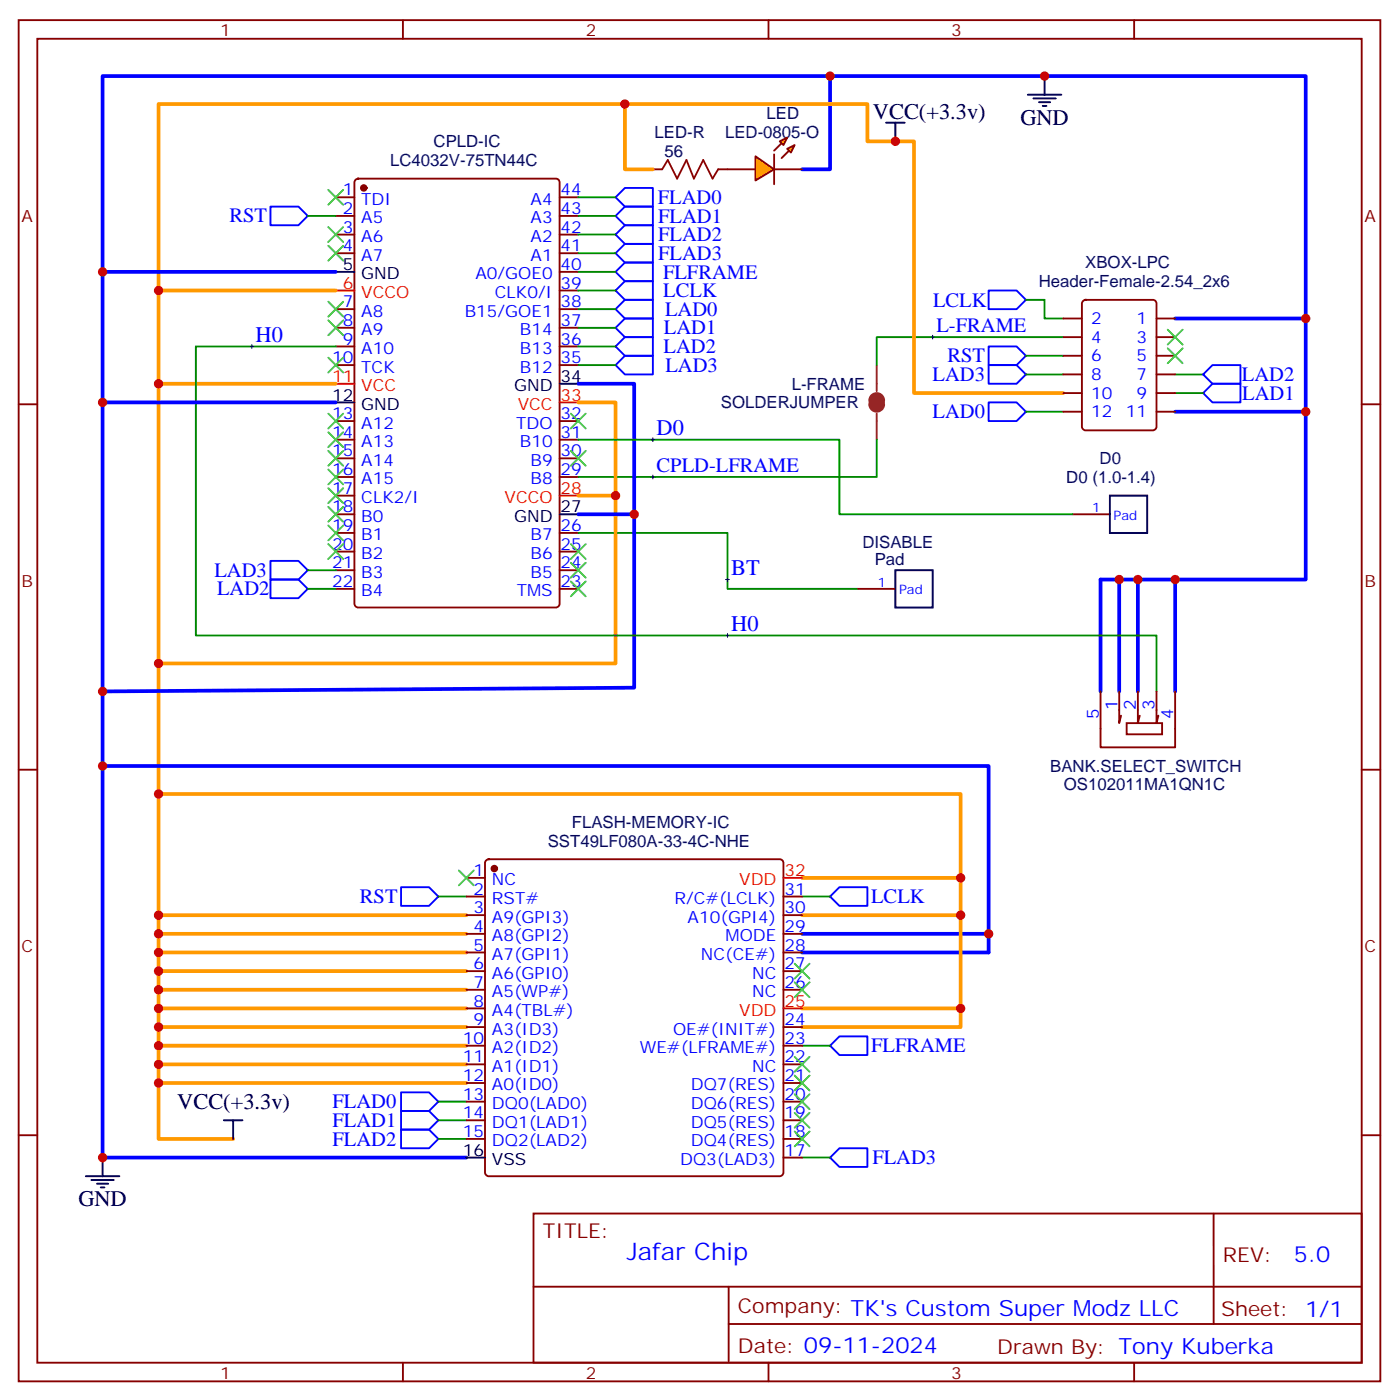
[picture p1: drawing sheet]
<svg xmlns="http://www.w3.org/2000/svg" width="265mm" height="265mm" viewBox="0 0 265 265" stroke-linecap="round" stroke-linejoin="round" font-family="sans-serif">
<g fill="none" stroke="#870000" stroke-width=".35">
<path d="M3.5 3.8h257.6v257.5h-257.6zM7.1 7.3h250.4v250.5h-250.4zM76.2 3.8v3.5M145.3 3.8v3.5M214.5 3.8v3.5M137.6 32h5.3M146.4 32h5.3M3.5 76.5h3.6M257.5 76.5h3.6M202.8 97.3h7.1M3.5 145.6h3.6M257.5 145.6h3.6"/>
<path d="M3.5 214.8h3.6M257.5 214.8h3.6M100.9 229.6h156.6v28.2h-156.6zM229.5 229.6v20.9M76.2 257.8v3.5M100.9 243.4h156.5M137.8 250.5h119.6M137.8 243.4v14.1M145.3 257.8v3.5M214.5 257.8v3.5"/>
</g>
<path d="M157 14.4v17.6h-5.3M222.2 60.3h24.7M208.1 109.6v21.2M211.7 109.6v21.2M215.2 109.6v21.2M222.2 109.6v21.2" fill="none" stroke="#00f" stroke-width=".71"/>
<path d="M194.4 17.9h6.3M195.4 18.6h4.3M196.5 19.3h2.1M197.6 14.4v3.5M167.6 23.2h3.5M169.3 23.2v3.5M197.2 20h.7M209.9 93.8h7.1v7h-7.1z" fill="none" stroke="#000" stroke-width=".35"/>
<path d="M187 55h5.3l1.7 1.7-1.7 1.8h-5.3zM187 65.5h5.3l1.7 1.8-1.7 1.8h-5.3zM187 69.1h5.3l1.7 1.7-1.7 1.8h-5.3zM187 76.1h5.3l1.7 1.8-1.7 1.8h-5.3zM229.3 72.6h5.3v3.5h-5.3l-1.8-1.7zM229.3 69.1h5.3v3.5h-5.3l-1.8-1.8z" fill="none" stroke="#00f" stroke-width=".35"/>
<path d="M194 56.7h3.6v3.6h3.5M194 70.8h7.1M194 77.9h7.1M194 67.3h7.1M201.1 63.8h-35.3v5.3M222.2 74.4h5.3M222.2 70.8h5.3" fill="none" stroke="#008700" stroke-width=".35"/>
<path d="M165.1 75.8a.71 .71 0 0 1 .7-.7 .71 .71 0 0 1 .7 .7M165.1 76.5a.71 .71 0 0 0 .7 .7 .71 .71 0 0 0 .7-.7" fill="none" stroke="#8c2424" stroke-width="1.8"/>
<path d="M165.8 69.1v4.9M165.8 78.2v5" fill="none" stroke="#8c2424" stroke-width=".35"/>
<path d="M176 63.8h.7M176.4 63.4v.7" fill="none" stroke="#000" stroke-width=".19"/>
<g fill="#ffa600" stroke="#870000" stroke-width=".35">
<path d="M148.9 28.2l1.4-.8-.7 1.5z"/>
<path d="M147.5 26.7l1.4-.7-.7 1.4z"/>
</g>
<g fill="#870000" stroke="#870000" stroke-width=".35">
<path d="M147.8 29.9l1.4-1.4z"/>
<path d="M147.8 27.1l-1.4 1.4z"/>
</g>
<path d="M146.4 29.2v5.7z" fill="#f00" stroke="#870000" stroke-width=".35"/>
<path d="M142.9 29.6l3.5 2.4-3.5 2.1z" fill="#ffa600" stroke="#870000" stroke-width=".35"/>
<g fill="none" stroke="#870000" stroke-width=".35">
<path d="M63.5 37.3h3.5M67.3 34l.4-.2h37.4a.71 .71 0 0 1 .7 .7v79.7a.76 .76 0 0 1-.7 .7h-37.4a.76 .76 0 0 1-.7-.7v-79.7zM105.8 37.3h3.6M123.5 32h1.7M135.8 32h1.8M63.5 40.9h3.5M63.5 44.4h3.5M63.5 47.9h3.5M63.5 58.5h3.5M105.8 40.9h3.6M105.8 44.4h3.6M105.8 47.9h3.6"/>
<path d="M105.8 58.5h3.6M105.8 55h3.6M105.8 51.4h3.6M204.8 56.9l.5-.2h12.7a.71 .71 0 0 1 .7 .7v23.3a.76 .76 0 0 1-.7 .7h-12.7a.76 .76 0 0 1-.7-.7v-23.3zM63.5 62h3.5M63.5 65.5h3.5M63.5 69.1h3.5M63.5 79.7h3.5M105.8 62h3.6M105.8 65.5h3.6M105.8 69.1h3.6M105.8 79.7h3.6"/>
<path d="M201.1 60.3h3.5M201.1 63.8h3.5M201.1 67.3h3.5M201.1 70.8h3.5M201.1 74.4h3.5M201.1 77.9h3.5M218.7 60.3h3.5M218.7 63.8h3.5M218.7 67.3h3.5M218.7 70.8h3.5M218.7 74.4h3.5M218.7 77.9h3.5"/>
<path d="M63.5 83.2h3.5M63.5 86.7h3.5M63.5 90.2h3.5M63.5 93.8h3.5M63.5 97.3h3.5M105.8 83.2h3.6M105.8 86.7h3.6M105.8 90.2h3.6M63.5 100.8h3.5M63.5 104.4h3.5M63.5 107.9h3.5M63.5 111.4h3.5"/>
<path d="M105.8 100.8h3.6M105.8 104.4h3.6M105.8 107.9h3.6M105.8 111.4h3.6M162.3 111.4h7M208.1 130.8v10.6h14.1v-10.6M211.7 130.8v6l.3-1.4M213.1 136.8h6.7v2.1h-6.7zM215.2 130.8v6l.3-1.4M218.7 130.8v6l.4-1.4M88.2 166.1h3.5M88.2 169.6h3.5"/>
<path d="M88.2 173.1h3.5M88.2 176.7h3.5M92 162.8l.4-.2h55.1a.71 .71 0 0 1 .7 .7v58.5a.76 .76 0 0 1-.7 .7h-55.1a.76 .76 0 0 1-.7-.7v-58.5zM148.2 169.6h3.5M148.2 173.1h3.5M148.2 176.7h3.5M88.2 180.2h3.5M88.2 183.7h3.5M88.2 187.3h3.5M88.2 190.8h3.5M88.2 194.3h3.5M88.2 197.8h3.5"/>
<path d="M148.2 180.2h3.5M148.2 183.7h3.5M148.2 187.3h3.5M148.2 194.3h3.5M148.2 197.8h3.5M88.2 201.4h3.5M88.2 204.9h3.5M88.2 208.4h3.5M88.2 211.9h3.5M88.2 215.5h3.5M148.2 201.4h3.5M148.2 204.9h3.5"/>
<path d="M148.2 208.4h3.5M148.2 211.9h3.5M148.2 215.5h3.5M148.2 219h3.5"/>
</g>
<g fill="#870000" stroke="#870000" stroke-width=".35">
<circle cx="68.8" cy="35.6" r=".53"/>
<circle cx="93.5" cy="164.3" r=".53"/>
</g>
<g fill="none" stroke="#000" stroke-width=".35">
<path d="M63.5 51.4h3.5M63.5 76.1h3.5M105.8 72.6h3.6M105.8 97.3h3.6M169.3 107.9h7.1v7h-7.1zM19.4 219v3.5M42.3 211.9h3.6M44.1 211.9v3.6M88.2 219h3.5M16.2 222.5h6.4M17.3 223.2h4.2M18.3 223.9h2.2"/>
<path d="M19 224.6h.8"/>
</g>
<path d="M63.5 55h3.5M63.5 72.6h3.5M105.8 76.1h3.6M105.8 93.8h3.6M148.2 166.1h3.5M148.2 190.8h3.5" fill="none" stroke="#f00" stroke-width=".35"/>
<g fill="none" stroke="#008700" stroke-width=".35">
<path d="M109.4 37.3h7M58.2 40.9h5.3M109.4 40.9h7M109.4 47.9h7M109.4 44.4h7M109.4 51.4h7M109.4 55h7M109.4 58.5h7M63.5 65.5h-26.5v54.7h181.7v10.6M109.4 69.1h7M109.4 65.5h7M109.4 62h7"/>
<path d="M109.4 83.2h49.3v14.1h44.1M165.8 83.2v7h-56.4M58.2 107.9h5.3M58.2 111.4h5.3M109.4 100.8h28.2v10.6h24.7M82.9 169.6h5.3M151.7 169.6h5.3M151.7 197.8h5.3M82.9 215.5h5.3M82.9 211.9h5.3M82.9 208.4h5.3M151.7 219h5.3"/>
</g>
<path d="M125.2 32l1.1-1.7 1.8 3.5 1.7-3.5 1.4 3.5 1.8-3.5 1.8 3.5 1-1.8" fill="none" stroke="#a10000" stroke-width=".35"/>
<g fill="none" stroke="#f90" stroke-width=".71">
<path d="M118.2 19.7v12.3h5.3M30 55h33.5M30 72.6h33.5M109.4 76.1h7v49.4h-86.4M201.1 74.4h-28.2v-47.7h-8.9v-7h-134v185.2M109.4 93.8h7M30 150.2h151.7v44.1h-30M30 173.1h58.2M30 176.7h58.2M151.7 173.1h30M151.7 166.1h30M30 190.8h58.2"/>
<path d="M30 197.8h58.2M30 194.3h58.2M30 187.3h58.2M30 183.7h58.2M30 180.2h58.2M151.7 190.8h30M30 204.9v10.6h14.1M30 204.9h58.2M30 201.4h58.2"/>
</g>
<path d="M19.4 51.4h44.1M19.4 76.1h44.1M109.4 72.6h10.5v57.5l-100.5 .7M222.2 77.9h24.7v-63.5h-227.5v204.6h68.8M246.9 77.9v31.7h-38.8M109.4 97.3h10.5M19.4 144.9h167.6v35.3h-35.3M151.7 176.7h35.3" fill="none" stroke="#00f" stroke-width=".71"/>
<g fill="none" stroke="#00f" stroke-width=".35">
<path d="M51.2 39.1h5.2l1.8 1.8-1.8 1.7h-5.2zM118.2 35.6h5.3v3.5h-5.3l-1.8-1.8zM118.2 39.1h5.3v3.5h-5.3l-1.8-1.7zM118.2 42.6h5.3v3.5h-5.3l-1.8-1.7zM118.2 46.1h5.3v3.6h-5.3l-1.8-1.8zM118.2 49.7h5.3v3.5h-5.3l-1.8-1.8zM118.2 53.2h5.3v3.5h-5.3l-1.8-1.7zM118.2 56.7h5.3v3.6h-5.3l-1.8-1.8zM118.2 67.3h5.3v3.5h-5.3l-1.8-1.7zM118.2 63.8h5.3v3.5h-5.3l-1.8-1.8zM118.2 60.3h5.3v3.5h-5.3l-1.8-1.8zM51.2 106.1h5.2l1.8 1.8-1.8 1.7h-5.2z"/>
<path d="M51.2 109.6h5.2l1.8 1.8-1.8 1.8h-5.2zM75.8 167.9h5.3l1.8 1.7-1.8 1.8h-5.3zM158.7 167.9h5.3v3.5h-5.3l-1.7-1.8zM158.7 196.1h5.3v3.5h-5.3l-1.7-1.8zM75.8 206.7h5.3l1.8 1.7-1.8 1.8h-5.3zM75.8 210.2h5.3l1.8 1.7-1.8 1.8h-5.3zM75.8 213.7h5.3l1.8 1.8-1.8 1.7h-5.3zM158.7 217.2h5.3v3.6h-5.3l-1.7-1.8z"/>
</g>
<path d="M47.3 65.5h.7M47.6 65.2v.7M123.1 83.2h.7M123.1 90.2h.7M123.5 82.8v.7M123.5 89.9v.7M137.2 109.6h.7M137.6 109.3v.7M137.6 119.9v.7M137.2 120.2h.7" fill="none" stroke="#000" stroke-width=".19"/>
<g fill="none" stroke="#3c3" stroke-width=".35">
<path d="M62.1 35.9l2.8 2.8M64.9 35.9l-2.8 2.8M62.1 43l2.8 2.8M62.1 46.5l2.8 2.8M62.1 57.1l2.8 2.8M64.9 43l-2.8 2.8M64.9 46.5l-2.8 2.8M64.9 57.1l-2.8 2.8M62.1 60.6l2.8 2.8M62.1 67.7l2.8 2.8M62.1 78.2l2.8 2.9M64.9 60.6l-2.8 2.8"/>
<path d="M64.9 67.7l-2.8 2.8M64.9 78.2l-2.8 2.9M107.9 78.2l2.9 2.9M110.8 78.2l-2.9 2.9M220.8 62.4l2.9 2.8M220.8 65.9l2.9 2.8M223.7 62.4l-2.9 2.8M223.7 65.9l-2.9 2.8M62.1 81.8l2.8 2.8M62.1 85.3l2.8 2.8M62.1 88.8l2.8 2.9M62.1 92.4l2.8 2.8"/>
<path d="M62.1 95.9l2.8 2.8M62.1 99.4l2.8 2.8M64.9 81.8l-2.8 2.8M64.9 85.3l-2.8 2.8M64.9 88.8l-2.8 2.9M64.9 92.4l-2.8 2.8M64.9 95.9l-2.8 2.8M64.9 99.4l-2.8 2.8M107.9 85.3l2.9 2.8M110.8 85.3l-2.9 2.8M62.1 102.9l2.8 2.9M64.9 102.9l-2.8 2.9"/>
<path d="M107.9 102.9l2.9 2.9M107.9 106.5l2.9 2.8M107.9 110l2.9 2.8M110.8 102.9l-2.9 2.9M110.8 106.5l-2.9 2.8M110.8 110l-2.9 2.8M86.8 164.7l2.8 2.8M89.6 164.7l-2.8 2.8M150.3 182.3l2.8 2.8M150.3 185.8l2.8 2.9M150.3 200l2.8 2.8M153.1 182.3l-2.8 2.8"/>
<path d="M153.1 185.8l-2.8 2.9M153.1 200l-2.8 2.8M150.3 203.5l2.8 2.8M150.3 207l2.8 2.8M150.3 210.5l2.8 2.9M150.3 214.1l2.8 2.8M153.1 203.5l-2.8 2.8M153.1 207l-2.8 2.8M153.1 210.5l-2.8 2.9M153.1 214.1l-2.8 2.8"/>
</g>
<g fill="#c00">
<circle cx="222.3" cy="109.6" r=".88"/>
<circle cx="215.2" cy="109.6" r=".88"/>
<circle cx="211.7" cy="109.6" r=".88"/>
<circle cx="30" cy="125.5" r=".88"/>
<circle cx="119.9" cy="97.3" r=".88"/>
<circle cx="116.4" cy="93.8" r=".88"/>
<circle cx="30" cy="55" r=".88"/>
<circle cx="30" cy="72.6" r=".88"/>
<circle cx="181.7" cy="190.8" r=".88"/>
<circle cx="181.7" cy="166.1" r=".88"/>
<circle cx="181.7" cy="173.1" r=".88"/>
<circle cx="187" cy="176.7" r=".88"/>
<circle cx="30" cy="150.2" r=".88"/>
<circle cx="30" cy="201.4" r=".88"/>
<circle cx="30" cy="197.8" r=".88"/>
<circle cx="30" cy="194.3" r=".88"/>
<circle cx="30" cy="190.8" r=".88"/>
<circle cx="30" cy="187.3" r=".88"/>
<circle cx="30" cy="183.7" r=".88"/>
<circle cx="30" cy="180.2" r=".88"/>
<circle cx="30" cy="176.7" r=".88"/>
<circle cx="30" cy="173.1" r=".88"/>
<circle cx="19.4" cy="130.8" r=".88"/>
<circle cx="19.4" cy="76.1" r=".88"/>
<circle cx="19.4" cy="51.4" r=".88"/>
<circle cx="19.4" cy="144.9" r=".88"/>
<circle cx="246.9" cy="60.3" r=".88"/>
<circle cx="246.9" cy="77.9" r=".88"/>
<circle cx="157" cy="14.4" r=".88"/>
<circle cx="118.2" cy="19.7" r=".88"/>
<circle cx="169.3" cy="26.7" r=".88"/>
<circle cx="197.6" cy="14.4" r=".88"/>
<circle cx="30" cy="204.9" r=".88"/>
<circle cx="19.4" cy="219" r=".88"/>
</g>
<text font-size="4.6" fill="#00f" x="118.5" y="238.4">Jafar Chip</text>
<g font-size="4.2">
<text x="165.1" y="22.5">VCC(+3.3v)</text>
<text x="193" y="23.6">GND</text>
<text x="33.5" y="209.8">VCC(+3.3v)</text>
<text x="14.8" y="228.2">GND</text>
</g>
<g font-size="4.2" fill="#00f">
<text x="48.3" y="64.7">H0</text>
<text x="124.2" y="82.3">D0</text>
<text x="138.3" y="108.8">BT</text>
<text x="138.3" y="119.3">H0</text>
<text x="244.7" y="238.8">5.0</text>
</g>
<g font-size="3.9" fill="#00f">
<text x="124.4" y="38.6">FLAD0</text>
<text x="43.4" y="42.1">RST</text>
<text x="124.5" y="42.1">FLAD1</text>
<text x="124.5" y="45.6">FLAD2</text>
<text x="124.5" y="49.2">FLAD3</text>
<text x="125.4" y="52.7">FLFRAME</text>
<text x="125.4" y="56.2">LCLK</text>
<text x="125.8" y="59.7">LAD0</text>
<text x="176.5" y="58">LCLK</text>
<text x="125.6" y="63.3">LAD1</text>
<text x="177.1" y="62.9">L-FRAME</text>
<text x="125.5" y="66.8">LAD2</text>
<text x="125.8" y="70.3">LAD3</text>
<text x="179.2" y="68.5">RST</text>
<text x="176.4" y="72.1">LAD3</text>
<text x="234.9" y="72.1">LAD2</text>
<text x="234.9" y="75.6">LAD1</text>
<text x="176.4" y="79.1">LAD0</text>
<text x="124.2" y="89.4">CPLD-LFRAME</text>
<text x="40.6" y="109.1">LAD3</text>
<text x="41.1" y="112.6">LAD2</text>
<text x="68.1" y="170.8">RST</text>
<text x="164.7" y="170.9">LCLK</text>
<text x="164.7" y="199">FLFRAME</text>
<text x="62.9" y="209.7">FLAD0</text>
<text x="62.9" y="213.2">FLAD1</text>
<text x="62.9" y="216.7">FLAD2</text>
<text x="165" y="220.3">FLAD3</text>
</g>
<g font-size="3.9" fill="#800">
<text x="102.7" y="234.2">TITLE:</text>
<text x="231.3" y="238.8">REV:</text>
<text x="139.6" y="248.4">Company: TK's Custom Super Modz LLC</text>
<text x="230.9" y="249">Sheet: 1/1</text>
<text x="139.6" y="256">Date: 09-11-2024</text>
<text x="188.6" y="256.1">Drawn By: Tony Kuberka</text>
</g>
<g font-size="3.2" fill="#800">
<text x="41.6" y="6.8">1</text>
<text x="110.8" y="6.8">2</text>
<text x="179.9" y="6.8">3</text>
<text x="4.1" y="41.9">A</text>
<text x="258.1" y="41.9">A</text>
<text x="4.1" y="111.1">B</text>
<text x="258.1" y="111.1">B</text>
<text x="4.1" y="180.2">C</text>
<text x="258.1" y="180.2">C</text>
<text x="41.6" y="260.8">1</text>
<text x="110.8" y="260.8">2</text>
<text x="179.9" y="260.8">3</text>
</g>
<g font-size="3.2" fill="#000080">
<text x="145" y="22.6">LED</text>
<text x="82" y="27.8">CPLD-IC</text>
<text x="123.8" y="26.1">LED-R</text>
<text x="125.7" y="29.6">56</text>
<text x="137.1" y="26.1">LED-0805-O</text>
<text x="73.8" y="31.3">LC4032V-75TN44C</text>
<text x="205.2" y="50.7">XBOX-LPC</text>
<text x="196.4" y="54.3">Header-Female-2.54_2x6</text>
<text x="136.3" y="77.3">SOLDERJUMPER</text>
<text x="149.7" y="73.7">L-FRAME</text>
<text x="208" y="87.8">D0</text>
<text x="201.7" y="91.4">D0 (1.0-1.4)</text>
<text x="163.1" y="103.7">DISABLE</text>
<text x="165.4" y="106.8">Pad</text>
<text x="198.6" y="146">BANK.SELECT_SWITCH</text>
<text x="201.2" y="149.5">OS102011MA1QN1C</text>
<text x="103.6" y="160.2">SST49LF080A-33-4C-NHE</text>
<text x="108.2" y="156.6">FLASH-MEMORY-IC</text>
</g>
<g font-size="3.2" fill="#00f">
<text x="64.8" y="37">1</text>
<text x="64.8" y="40.5">2</text>
<text x="68.3" y="38.7">TDI</text>
<text x="100.3" y="38.7">A4</text>
<text x="106" y="40.5">43</text>
<text x="106" y="37">44</text>
<text x="64.8" y="44">3</text>
<text x="64.8" y="47.6">4</text>
<text x="68.3" y="42.3">A5</text>
<text x="68.3" y="45.8">A6</text>
<text x="100.3" y="45.8">A2</text>
<text x="100.3" y="42.3">A3</text>
<text x="106" y="47.6">41</text>
<text x="106" y="44">42</text>
<text x="68.3" y="49.3">A7</text>
<text x="89.9" y="52.8">A0/GOE0</text>
<text x="100.3" y="49.3">A1</text>
<text x="106" y="51.1">40</text>
<text x="64.8" y="58.1">7</text>
<text x="68.3" y="59.9">A8</text>
<text x="87.9" y="59.9">B15/GOE1</text>
<text x="93.6" y="56.4">CLK0/I</text>
<text x="106" y="58.1">38</text>
<text x="106" y="54.6">39</text>
<text x="64.8" y="61.7">8</text>
<text x="64.8" y="65.2">9</text>
<text x="68.3" y="63.4">A9</text>
<text x="98.3" y="63.4">B14</text>
<text x="106" y="65.2">36</text>
<text x="106" y="61.7">37</text>
<text x="206.4" y="61.3">2</text>
<text x="206.4" y="64.8">4</text>
<text x="214.9" y="61.3">1</text>
<text x="214.9" y="64.8">3</text>
<text x="62.8" y="68.7">10</text>
<text x="68.3" y="67">A10</text>
<text x="68.3" y="70.5">TCK</text>
<text x="98.3" y="70.5">B12</text>
<text x="98.3" y="67">B13</text>
<text x="106" y="68.7">35</text>
<text x="206.4" y="68.4">6</text>
<text x="206.4" y="71.9">8</text>
<text x="214.9" y="68.4">5</text>
<text x="214.9" y="71.9">7</text>
<text x="206.4" y="75.4">10</text>
<text x="214.9" y="75.4">9</text>
<text x="62.8" y="79.3">13</text>
<text x="62.8" y="82.8">14</text>
<text x="68.3" y="81.1">A12</text>
<text x="97.6" y="81.1">TDO</text>
<text x="106" y="82.8">31</text>
<text x="106" y="79.3">32</text>
<text x="206.4" y="79">12</text>
<text x="212.9" y="79">11</text>
<text x="62.8" y="86.4">15</text>
<text x="62.8" y="89.9">16</text>
<text x="68.3" y="84.6">A13</text>
<text x="68.3" y="88.1">A14</text>
<text x="98.3" y="84.6">B10</text>
<text x="100.3" y="88.1">B9</text>
<text x="106" y="89.9">29</text>
<text x="106" y="86.4">30</text>
<text x="62.8" y="93.4">17</text>
<text x="68.3" y="91.7">A15</text>
<text x="68.3" y="95.2">CLK2/I</text>
<text x="100.3" y="91.7">B8</text>
<text x="62.8" y="96.9">18</text>
<text x="62.8" y="100.5">19</text>
<text x="68.3" y="98.7">B0</text>
<text x="106" y="100.5">26</text>
<text x="62.8" y="104">20</text>
<text x="62.8" y="107.5">21</text>
<text x="68.3" y="102.2">B1</text>
<text x="68.3" y="105.8">B2</text>
<text x="100.3" y="105.8">B6</text>
<text x="100.3" y="102.2">B7</text>
<text x="106" y="107.5">24</text>
<text x="106" y="104">25</text>
<text x="62.8" y="111.1">22</text>
<text x="68.3" y="109.3">B3</text>
<text x="68.3" y="112.8">B4</text>
<text x="97.7" y="112.8">TMS</text>
<text x="100.3" y="109.3">B5</text>
<text x="106" y="111.1">23</text>
<text x="207.8" y="136.1" transform="rotate(-90 207.8 136.1)">5</text>
<text x="211.3" y="134.3" transform="rotate(-90 211.3 134.3)">1</text>
<text x="214.8" y="134.3" transform="rotate(-90 214.8 134.3)">2</text>
<text x="218.4" y="134.3" transform="rotate(-90 218.4 134.3)">3</text>
<text x="221.9" y="136.1" transform="rotate(-90 221.9 136.1)">4</text>
<text x="89.5" y="165.7">1</text>
<text x="93" y="167.5">NC</text>
<text x="89.5" y="169.3">2</text>
<text x="89.5" y="172.8">3</text>
<text x="93" y="171">RST#</text>
<text x="127.6" y="171">R/C#(LCLK)</text>
<text x="148.3" y="172.8">30</text>
<text x="148.3" y="169.3">31</text>
<text x="89.5" y="176.3">4</text>
<text x="89.5" y="179.8">5</text>
<text x="93" y="174.6">A9(GPI3)</text>
<text x="93" y="178.1">A8(GPI2)</text>
<text x="130.1" y="174.6">A10(GPI4)</text>
<text x="137.2" y="178.1">MODE</text>
<text x="148.3" y="179.8">28</text>
<text x="148.3" y="176.3">29</text>
<text x="89.5" y="183.4">6</text>
<text x="93" y="181.6">A7(GPI1)</text>
<text x="93" y="185.1">A6(GPI0)</text>
<text x="132.6" y="181.6">NC(CE#)</text>
<text x="142.3" y="185.1">NC</text>
<text x="148.3" y="183.4">27</text>
<text x="89.5" y="186.9">7</text>
<text x="89.5" y="190.4">8</text>
<text x="93" y="188.7">A5(WP#)</text>
<text x="142.3" y="188.7">NC</text>
<text x="148.3" y="186.9">26</text>
<text x="87.5" y="197.5">10</text>
<text x="89.5" y="194">9</text>
<text x="93" y="192.2">A4(TBL#)</text>
<text x="93" y="195.7">A3(ID3)</text>
<text x="127.3" y="195.7">OE#(INIT#)</text>
<text x="148.3" y="197.5">23</text>
<text x="148.3" y="194">24</text>
<text x="87.5" y="201">11</text>
<text x="93" y="199.2">A2(ID2)</text>
<text x="93" y="202.8">A1(ID1)</text>
<text x="121" y="199.2">WE#(LFRAME#)</text>
<text x="142.3" y="202.8">NC</text>
<text x="148.3" y="201">22</text>
<text x="87.5" y="204.5">12</text>
<text x="87.5" y="208.1">13</text>
<text x="93" y="206.3">A0(ID0)</text>
<text x="93" y="209.8">DQ0(LAD0)</text>
<text x="130.6" y="209.8">DQ6(RES)</text>
<text x="130.6" y="206.3">DQ7(RES)</text>
<text x="148.3" y="208.1">20</text>
<text x="148.3" y="204.5">21</text>
<text x="87.5" y="211.6">14</text>
<text x="87.5" y="215.1">15</text>
<text x="93" y="213.4">DQ1(LAD1)</text>
<text x="130.6" y="213.4">DQ5(RES)</text>
<text x="148.3" y="215.1">18</text>
<text x="148.3" y="211.6">19</text>
<text x="93" y="216.9">DQ2(LAD2)</text>
<text x="128.6" y="220.4">DQ3(LAD3)</text>
<text x="130.6" y="216.9">DQ4(RES)</text>
<text x="148.3" y="218.7">17</text>
</g>
<g font-size="3.2">
<text x="64.8" y="51.1">5</text>
<text x="68.3" y="52.8">GND</text>
<text x="62.8" y="75.8">12</text>
<text x="68.3" y="77.5">GND</text>
<text x="97.2" y="74">GND</text>
<text x="106" y="72.2">34</text>
<text x="97.2" y="98.7">GND</text>
<text x="106" y="96.9">27</text>
<text x="87.5" y="218.7">16</text>
<text x="93" y="220.4">VSS</text>
</g>
<g font-size="3.2" fill="#f00">
<text x="64.8" y="54.6">6</text>
<text x="68.3" y="56.4">VCCO</text>
<text x="62.8" y="72.2">11</text>
<text x="68.3" y="74">VCC</text>
<text x="97.9" y="77.5">VCC</text>
<text x="106" y="75.8">33</text>
<text x="95.4" y="95.2">VCCO</text>
<text x="106" y="93.4">28</text>
<text x="139.8" y="167.5">VDD</text>
<text x="148.3" y="165.7">32</text>
<text x="148.3" y="190.4">25</text>
<text x="139.8" y="192.2">VDD</text>
</g>
<g font-size="2.5" fill="#00f">
<text x="206.6" y="96.9">1</text>
<text x="210.6" y="98.4">Pad</text>
<text x="166" y="111.1">1</text>
<text x="170" y="112.5">Pad</text>
</g>
</svg>
